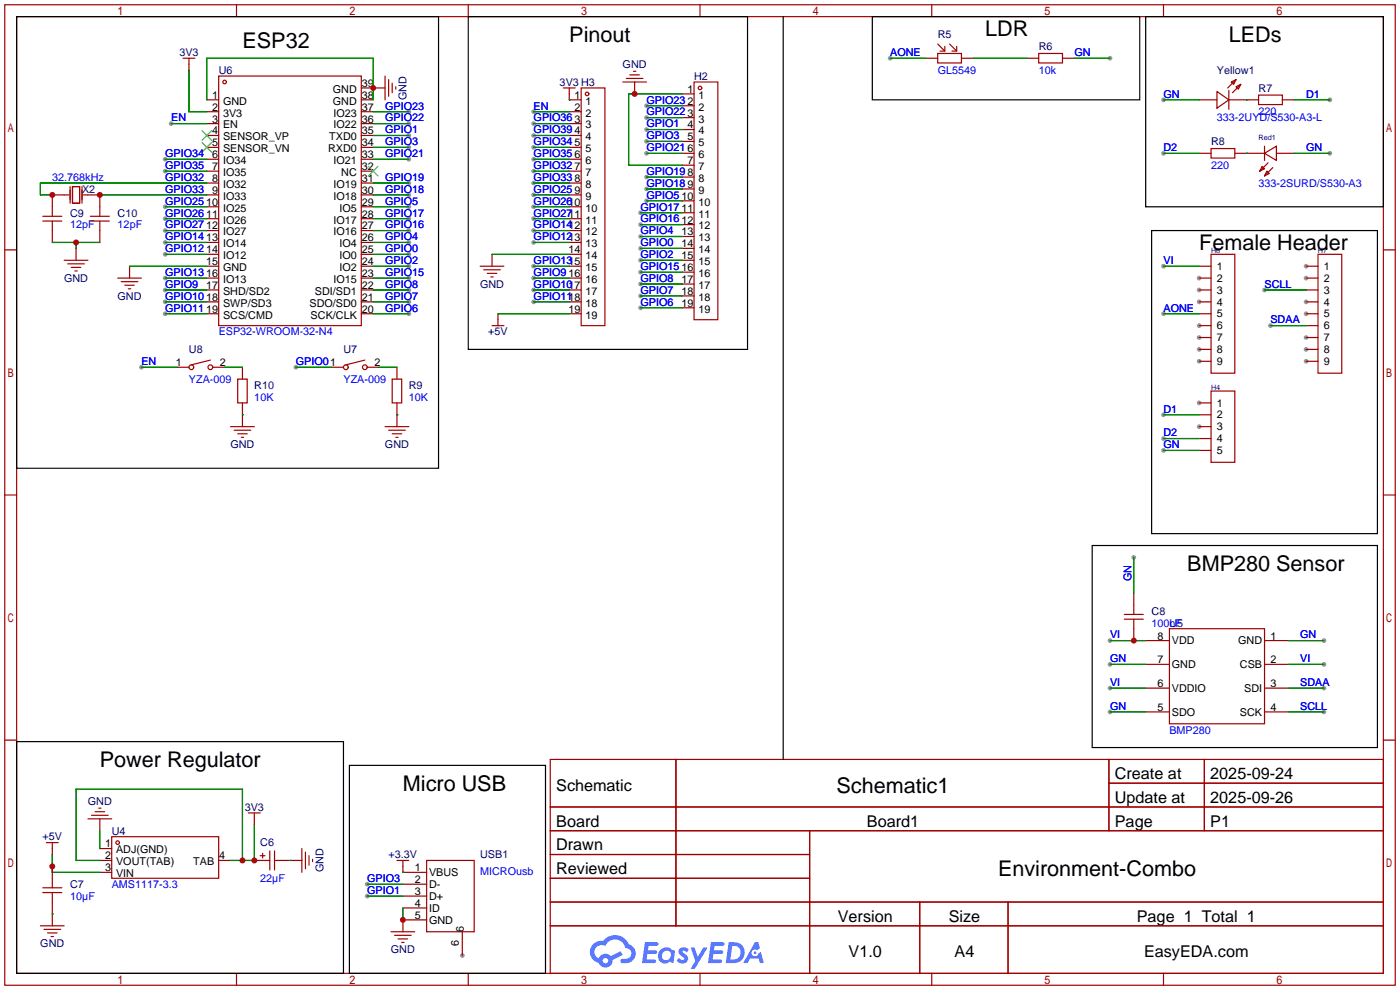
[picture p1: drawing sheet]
<svg xmlns="http://www.w3.org/2000/svg" width="299mm" height="212mm" viewBox="0 0 299 212" stroke-linecap="round" stroke-linejoin="round" font-family="sans-serif">
<g fill="#999">
<circle cx="98.8" cy="204.2" r=".51"/>
<circle cx="256.3" cy="59.4" r=".51"/>
<circle cx="256.3" cy="62" r=".51"/>
<circle cx="256.3" cy="64.5" r=".51"/>
<circle cx="256.3" cy="69.6" r=".51"/>
<circle cx="256.3" cy="72.1" r=".51"/>
<circle cx="256.3" cy="74.7" r=".51"/>
<circle cx="256.3" cy="77.2" r=".51"/>
<circle cx="279.1" cy="56.9" r=".51"/>
<circle cx="279.1" cy="59.4" r=".51"/>
<circle cx="279.1" cy="64.5" r=".51"/>
<circle cx="279.1" cy="67.1" r=".51"/>
<circle cx="279.1" cy="72.1" r=".51"/>
<circle cx="279.1" cy="74.7" r=".51"/>
<circle cx="279.1" cy="77.2" r=".51"/>
<circle cx="256.3" cy="86.1" r=".51"/>
<circle cx="256.3" cy="91.2" r=".51"/>
<circle cx="78.5" cy="191.5" r=".51"/>
<circle cx="78.5" cy="189" r=".51"/>
<circle cx="36.6" cy="26.4" r=".51"/>
<circle cx="35.3" cy="34" r=".51"/>
<circle cx="35.3" cy="36.6" r=".51"/>
<circle cx="35.3" cy="67.1" r=".51"/>
<circle cx="35.3" cy="64.5" r=".51"/>
<circle cx="35.3" cy="62" r=".51"/>
<circle cx="35.3" cy="59.4" r=".51"/>
<circle cx="35.3" cy="54.4" r=".51"/>
<circle cx="35.3" cy="51.8" r=".51"/>
<circle cx="35.3" cy="49.3" r=".51"/>
<circle cx="35.3" cy="46.7" r=".51"/>
<circle cx="35.3" cy="44.2" r=".51"/>
<circle cx="87.4" cy="23.9" r=".51"/>
<circle cx="87.4" cy="26.4" r=".51"/>
<circle cx="87.4" cy="29" r=".51"/>
<circle cx="87.4" cy="31.5" r=".51"/>
<circle cx="87.4" cy="34" r=".51"/>
<circle cx="87.4" cy="39.1" r=".51"/>
<circle cx="87.4" cy="41.7" r=".51"/>
<circle cx="87.4" cy="44.2" r=".51"/>
<circle cx="87.4" cy="46.7" r=".51"/>
<circle cx="87.4" cy="49.3" r=".51"/>
<circle cx="87.4" cy="51.8" r=".51"/>
<circle cx="87.4" cy="54.4" r=".51"/>
<circle cx="87.4" cy="56.9" r=".51"/>
<circle cx="87.4" cy="59.4" r=".51"/>
<circle cx="87.4" cy="62" r=".51"/>
<circle cx="87.4" cy="64.5" r=".51"/>
<circle cx="87.4" cy="67.1" r=".51"/>
<circle cx="63.2" cy="78.5" r=".51"/>
<circle cx="237.2" cy="136.9" r=".51"/>
<circle cx="237.2" cy="142" r=".51"/>
<circle cx="283" cy="136.9" r=".51"/>
<circle cx="237.2" cy="147.1" r=".51"/>
<circle cx="237.2" cy="152.1" r=".51"/>
<circle cx="283" cy="142" r=".51"/>
<circle cx="283" cy="147.1" r=".51"/>
<circle cx="283" cy="152.1" r=".51"/>
<circle cx="242.3" cy="119.1" r=".51"/>
<circle cx="248.7" cy="67.1" r=".51"/>
<circle cx="248.7" cy="56.9" r=".51"/>
<circle cx="248.7" cy="96.3" r=".51"/>
<circle cx="248.7" cy="93.7" r=".51"/>
<circle cx="248.7" cy="88.6" r=".51"/>
<circle cx="284.2" cy="21.3" r=".51"/>
<circle cx="248.7" cy="21.3" r=".51"/>
<circle cx="284.2" cy="32.8" r=".51"/>
<circle cx="248.7" cy="32.8" r=".51"/>
<circle cx="190.2" cy="12.4" r=".51"/>
<circle cx="237.2" cy="12.4" r=".51"/>
<circle cx="114" cy="23.9" r=".51"/>
<circle cx="114" cy="26.4" r=".51"/>
<circle cx="114" cy="29" r=".51"/>
<circle cx="114" cy="31.5" r=".51"/>
<circle cx="114" cy="34" r=".51"/>
<circle cx="114" cy="36.6" r=".51"/>
<circle cx="114" cy="39.1" r=".51"/>
<circle cx="114" cy="41.7" r=".51"/>
<circle cx="114" cy="44.2" r=".51"/>
<circle cx="114" cy="46.7" r=".51"/>
<circle cx="114" cy="49.3" r=".51"/>
<circle cx="114" cy="51.8" r=".51"/>
<circle cx="136.9" cy="48" r=".51"/>
<circle cx="136.9" cy="45.5" r=".51"/>
<circle cx="138.2" cy="40.4" r=".51"/>
<circle cx="138.2" cy="37.8" r=".51"/>
<circle cx="138.2" cy="32.8" r=".51"/>
<circle cx="138.2" cy="30.2" r=".51"/>
<circle cx="138.2" cy="27.7" r=".51"/>
<circle cx="138.2" cy="25.1" r=".51"/>
<circle cx="138.2" cy="22.6" r=".51"/>
<circle cx="114" cy="56.9" r=".51"/>
<circle cx="114" cy="59.4" r=".51"/>
<circle cx="114" cy="62" r=".51"/>
<circle cx="114" cy="64.5" r=".51"/>
<circle cx="138.2" cy="42.9" r=".51"/>
<circle cx="136.9" cy="50.5" r=".51"/>
<circle cx="136.9" cy="53.1" r=".51"/>
<circle cx="136.9" cy="55.6" r=".51"/>
<circle cx="136.9" cy="58.2" r=".51"/>
<circle cx="136.9" cy="60.7" r=".51"/>
<circle cx="136.9" cy="63.2" r=".51"/>
<circle cx="136.9" cy="65.8" r=".51"/>
<circle cx="30.2" cy="78.5" r=".51"/>
<circle cx="271.5" cy="69.6" r=".51"/>
<circle cx="270.3" cy="62" r=".51"/>
</g>
<g fill="none" stroke="#a10000" stroke-width=".25">
<path d="M1 1h297.2v209.6h-297.2zM3.6 3.6h292.1v204.4h-292.1zM50.5 1v2.6M100.1 1v2.6M149.6 1v2.6M199.1 1v2.6M248.7 1v2.6M1 53.4h2.6M295.7 53.4h2.5M1 105.8h2.6M295.7 105.8h2.5M1 158.2h2.6"/>
<path d="M295.7 158.2h2.5M117.6 162.3h178.1v45.7h-178.1zM117.6 172.5h178.1M117.6 177.5h178.1M144.5 162.3v35.6M173 177.5v30.5M237 162.3v15.2M237 167.4h58.7M257.4 162.3v15.2M117.6 182.6h55.4M117.6 192.8h178.1M117.6 187.7h55.4"/>
<path d="M117.6 197.9h178.1M196.6 192.8v15.2M215.4 192.8v15.2M50.5 208v2.6M100.1 208v2.6M149.6 208v2.6M199.1 208v2.6M248.7 208v2.6"/>
</g>
<g fill="#5487ff">
<path d="M145.3 202.7a1.3 1.3 0 0 1 1.9 .3l-.4 .6a.54 .54 0 0 0-.9-.2l.1 .2a1.34 1.34 0 0 1 .9 1.8 1.47 1.47 0 0 1-2.3-.1l.5-.6 .8 .5a.31 .31 0 0 0 .4-.3 .31 .31 0 0 0-.3-.4 1.12 1.12 0 0 1-.7-1.8z"/>
<path d="M147.6 202.5h.9l.6 2 1.2-2h.9l-2.7 4.6h-.9l1-1.7z"/>
<path d="M137.8 201.4h1.7a1.31 1.31 0 0 1 1.2 .2 .4 .4 0 0 1-.3 .5l-1.8 .1-.1 .9h1.6a.4 .4 0 0 1 .4 .4 .4 .4 0 0 1-.5 .4h-1.6l-.2 1.2h1.4a.46 .46 0 0 1 .5 0 .46 .46 0 0 1 .1 .5l-.4 .2h-2.6z"/>
<path d="M151.9 201.4h1.7a1.32 1.32 0 0 1 1.2 .2 .39 .39 0 0 1-.3 .5l-1.8 .1-.1 .9h1.6a.4 .4 0 0 1 .4 .4 .4 .4 0 0 1-.4 .4h-1.7l-.2 1.2h1.4a.46 .46 0 0 1 .5 0 .46 .46 0 0 1 .1 .5l-.4 .2h-2.6z"/>
<path d="M161.3 201.4h.8l.3 1.3-.6 .4a.75 .75 0 0 0-1.1 .3 .75 .75 0 0 0 .5 1 .75 .75 0 0 0 .9-.7l.5-.2 .6 2.3h-.8l-.3-.9h-1.8l-.5 .9h-1z"/>
<path d="M155.7 201.4l-.6 4.4h1.5a2.27 2.27 0 0 0 2.6-2.2 2.27 2.27 0 0 0-2.7-2.2zM156.5 202.1a1.5 1.5 0 0 1 1.8 1.6 1.5 1.5 0 0 1-1.9 1.4h-.3z"/>
<path d="M141.2 203a1.6 1.6 0 0 0-.3 2.3 1.6 1.6 0 0 0 2.3 .2l.7 .3 .3-2.4-.1-.3-.5-.1a1.58 1.58 0 0 0-2.4 0zM141.8 203.5a.98 .98 0 0 1 1.6 .4 .98 .98 0 0 1-1.1 1.3 .94 .94 0 0 1-.9-.7 .94 .94 0 0 1 .4-1z"/>
<path d="M126.8 201.8a2.37 2.37 0 0 0 1.1 4 1.54 1.54 0 0 0 1.8 1 1.54 1.54 0 0 0 1.2-1.6l2.2-1.1-.5-.8-2 1a1.57 1.57 0 0 0-2.7 .5 1.5 1.5 0 0 1-.7-2.1 1.5 1.5 0 0 1 2.2-.5 2.23 2.23 0 0 1 2.3-1.4 2.23 2.23 0 0 1 2 1.8 1.16 1.16 0 0 1 1.2 1.1 1.16 1.16 0 0 1-1.1 1.2h-.7a.47 .47 0 0 0-.5 .4 .47 .47 0 0 0 .4 .5 2.17 2.17 0 0 0 2.5-.9 2.17 2.17 0 0 0-.3-2.7l-.8-.4a3.2 3.2 0 0 0-5.5-.7l-1.1 .1zM128.8 205.3a.6 .6 0 0 1 1.2 0 .6 .6 0 0 1-1.2 0z"/>
<circle cx="161.4" cy="203.6" r=".28"/>
</g>
<g fill="none" stroke="#a10000" stroke-width=".25">
<path d="M39.1 12.4h2.6M40.4 12.4v2.6M46.7 16.3h30.5v53.3h-30.5zM77.2 18.8h5.1M82.3 16.3v5M83.1 17v3.6M83.8 17.8v2M84.6 18.5v.6M120.4 18.8h2.5M121.7 18.8v2.5h2.5M124.2 18.8h5.1v50.8h-5.1zM133.1 17.5h5.1"/>
<path d="M133.9 16.8h3.5M134.6 16h2.1M135.4 15.2h.5M135.6 17.5v2.6M148.3 17.5h5.1v50.8h-5.1zM197.9 12.4h2.5M200.4 11.4h5.1v2.1h-5.1zM200.4 9.4l1.5 1.5M201.9 9.9v1h-1M202.9 9.4l1.6 1.5M204.5 9.9v1h-1M205.5 12.4h2.5"/>
<path d="M219.5 12.4h2.5M222 11.4h5.1v2.1h-5.1zM227.1 12.4h2.5M260.1 19.6l2.5 1.7-2.5 1.8zM262.6 19.3v4.1M263.1 17.5l1.1-.5-.5 1zM264.2 18.5l1-.5-.5 1.1zM264.2 17l-1.8 1.8M265.2 18l-1.8 1.8M15 39.9v3.5M15.5 39.9h1.5v3.5h-1.5zM17.5 39.9v3.5"/>
<path d="M44.2 21.3h2.5M44.2 23.9h2.5M44.2 26.4h2.5M44.2 29h2.5M44.2 31.5h2.5M44.2 34h2.5M44.2 36.6h2.5M44.2 39.1h2.5M77.2 21.3h2.6M77.2 23.9h2.6M77.2 26.4h2.6M77.2 29h2.6"/>
<path d="M77.2 31.5h2.6M77.2 34h2.6M77.2 36.6h2.6M77.2 39.1h2.6M121.7 23.9h2.5M121.7 26.4h2.5M121.7 29h2.5M121.7 31.5h2.5M121.7 34h2.5M121.7 36.6h2.5M121.7 39.1h2.5M145.8 32.8h2.5"/>
<path d="M145.8 20.1h2.5M145.8 22.6h2.5M145.8 25.1h2.5M145.8 27.7h2.5M145.8 30.2h2.5M145.8 35.3h2.5M145.8 37.8h2.5M256.3 21.3h3.8M256.3 32.8h2.5M258.8 31.8h5.1v2h-5.1zM262.6 21.3h6.4M263.9 32.8h6.4"/>
<path d="M269 20.3h5.1v2.1h-5.1zM269.7 35.6l.6 .5-1.1 .5zM270.3 32.8l2.5-1.6v3.1zM270.3 31.2v3.1M270.8 36.6l.5 .5-1 .5zM271 34.8l-1.8 1.8M272 35.8l-1.7 1.8M272.8 32.8h3.8M274.1 21.3h2.5M9.1 46.2h4.1M9.1 47.2h4.1M11.2 47.2v4.6"/>
<path d="M13.7 55.6h5.1M14.5 56.4h3.5M14.7 41.7h-3.5v4.5M15.2 57.2h2.1M16 57.9h.5M16.3 53.1v2.5M17.8 41.7h3.5v4.5M19.3 46.2h4.1M19.3 47.2h4.1M21.3 47.2v4.6M25.1 59.4h5.1M27.7 56.9v2.5"/>
<path d="M44.2 41.7h2.5M44.2 44.2h2.5M44.2 46.7h2.5M44.2 49.3h2.5M44.2 51.8h2.5M44.2 54.4h2.5M44.2 56.9h2.5M44.2 59.4h2.5M77.2 41.7h2.6M77.2 44.2h2.6M77.2 46.7h2.6M77.2 49.3h2.6"/>
<path d="M77.2 51.8h2.6M77.2 54.4h2.6M77.2 56.9h2.6M77.2 59.4h2.6M102.6 56.9h5.1M103.4 57.7h3.5M104.1 58.4h2.1M104.9 59.2h.5M105.2 54.4v2.5M121.7 41.7h2.5M121.7 44.2h2.5M121.7 46.7h2.5"/>
<path d="M121.7 49.3h2.5M121.7 51.8h2.5M121.7 54.4h2.5M121.7 56.9h2.5M121.7 59.4h2.5M145.8 55.6h2.5M145.8 40.4h2.5M145.8 42.9h2.5M145.8 45.5h2.5M145.8 48h2.5M145.8 50.5h2.5M145.8 53.1h2.5"/>
<path d="M145.8 58.2h2.5M256.3 56.9h2.5M256.3 59.4h2.5M258.8 54.4h5.1v25.4h-5.1zM279.1 56.9h2.6M279.1 59.4h2.6M281.7 54.4h5.1v25.4h-5.1zM25.9 60.2h3.6M26.7 61h2M27.4 61.7h.5M37.8 78.5h2.6M44.2 62h2.5"/>
<path d="M44.2 64.5h2.5M44.2 67.1h2.5M45 77l-4.1 1M45.5 78.5h2.5M51.8 78.5v2.5M70.9 78.5h2.5M77.2 62h2.6M77.2 64.5h2.6M77.2 67.1h2.6M78 77l-4.1 1M78.5 78.5h2.5M84.8 78.5v2.5"/>
<path d="M105.2 69.6h2.5M106.4 67.1v2.5M121.7 62h2.5M121.7 64.5h2.5M121.7 67.1h2.5M145.8 60.7h2.5M145.8 63.2h2.5M145.8 65.8h2.5M256.3 62h2.5M256.3 64.5h2.5M256.3 67.1h2.5M256.3 69.6h2.5"/>
<path d="M256.3 72.1h2.5M256.3 74.7h2.5M256.3 77.2h2.5M279.1 62h2.6M279.1 64.5h2.6M279.1 67.1h2.6M279.1 69.6h2.6M279.1 72.1h2.6M279.1 74.7h2.6M279.1 77.2h2.6M49.3 91.2h5.1M50 91.9h3.6"/>
<path d="M50.8 81h2v5.1h-2zM50.8 92.7h2M51.6 93.5h.5M51.8 86.1v5.1M82.3 91.2h5.1M83.1 91.9h3.5M83.8 81h2.1v5.1h-2.1zM83.8 92.7h2.1M84.6 93.5h.5M84.8 86.1v5.1M256.3 91.2h2.5M256.3 86.1h2.5"/>
<path d="M256.3 88.6h2.5M256.3 93.7h2.5M256.3 96.3h2.5M258.8 83.6h5.1v15.2h-5.1zM240.3 132.3h4M240.3 131.3h4M242.3 126.7v4.6M242.3 132.3v4.6M244.9 136.9h5M249.9 134.4h20.4v20.3h-20.4zM270.3 136.9h5M244.9 142h5"/>
<path d="M244.9 147.1h5M244.9 152.1h5M270.3 142h5M270.3 147.1h5M270.3 152.1h5M18.8 175h5.1M19.6 174.2h3.5M20.3 173.5h2.1M21.1 172.7h.5M21.3 175v2.5M23.9 178.8h22.8v8.9h-22.8zM53.1 173.7h2.5"/>
<path d="M54.4 173.7v2.6M8.6 197.9h5.1M9.1 189.7h4.1M9.1 190.8h4.1M9.4 198.6h3.6M9.9 180.1h2.5M10.2 199.4h2M11.2 180.1v2.5M11.2 185.2v4.5M11.2 190.8v7.1M21.3 181.4h2.6M21.3 183.9h2.6"/>
<path d="M21.3 186.4h2.6M46.7 183.9h2.6M54.4 183.9h3.3M55.6 182.9h1M56.1 182.4v1M57.7 181.9v4M58.7 183.9h5.8M58.7 181.9v4M64.5 181.4v5M65.3 182.1v3.6M66 182.9v2M66.8 183.6v.6"/>
<path d="M83.6 199.1h5M84.3 199.9h3.6M84.8 183.9h2.6M86.1 183.9v2.5h5.1M86.1 189h5.1M86.1 191.5h5.1M86.1 194.1h5.1M91.2 183.9h10.1v15.2h-10.1zM91.2 196.6h-5.1v2.5M98.8 199.1v5.1M10.9 200.2h.5M85.1 200.7h2"/>
<path d="M85.9 201.4h.5"/>
<circle cx="48" cy="17.5" r=".38"/>
<circle cx="149.6" cy="18.8" r=".38"/>
<circle cx="125.5" cy="20.1" r=".38"/>
<circle cx="40.9" cy="78.5" r=".51"/>
<circle cx="45" cy="78.5" r=".51"/>
<circle cx="73.9" cy="78.5" r=".51"/>
<circle cx="78" cy="78.5" r=".51"/>
<circle cx="25.1" cy="180.1" r=".38"/>
</g>
<g fill="none" stroke="#008700" stroke-width=".25">
<path d="M40.4 15v8.9h3.8M190.2 12.4h7.7M208 12.4h11.5M229.6 12.4h7.6M35.3 34h8.9M35.3 36.6h8.9M36.6 26.4h7.6M44.2 21.3v-8.9h35.6v8.9M44.2 39.1h-35.6v2.6h2.6M79.8 23.9h7.6M79.8 26.4h7.6M79.8 34h7.6"/>
<path d="M79.8 39.1h7.6M79.8 29h7.6M79.8 31.5h7.6M114 23.9h7.7M114 26.4h7.7M114 34h7.7M114 36.6h7.7M114 39.1h7.7M114 29h7.7M114 31.5h7.7M121.7 21.3h.1M138.2 32.8h7.6"/>
<path d="M138.2 37.8h7.6M138.2 30.2h7.6M138.2 27.7h7.6M138.2 25.1h7.6M138.2 22.6h7.6M145.8 20.1h-11.4v15.2h11.4M248.7 21.3h7.6M248.7 32.8h7.6M266.4 21.3h.1M266.4 32.8h.1M276.6 21.3h7.6M276.6 32.8h7.6"/>
<path d="M11.2 51.8h10.1M16.3 51.8v1.3M21.3 41.7h22.9M27.7 56.9h16.5M35.3 59.4h8.9M35.3 54.4h8.9M35.3 51.8h8.9M35.3 49.3h8.9M35.3 46.7h8.9M35.3 44.2h8.9M79.8 41.7h7.6M79.8 59.4h7.6"/>
<path d="M79.8 54.4h7.6M79.8 51.8h7.6M79.8 49.3h7.6M79.8 46.7h7.6M79.8 44.2h7.6M79.8 56.9h7.6M105.2 54.4h16.5M114 41.7h7.7M114 59.4h7.7M114 51.8h7.7M114 49.3h7.7M114 46.7h7.7"/>
<path d="M114 44.2h7.7M114 56.9h7.7M136.9 48h8.9M136.9 45.5h8.9M136.9 50.5h8.9M136.9 53.1h8.9M136.9 55.6h8.9M136.9 58.2h8.9M138.2 40.4h7.6M138.2 42.9h7.6M248.7 56.9h7.6M30.2 78.5h7.6"/>
<path d="M35.3 67.1h8.9M35.3 64.5h8.9M35.3 62h8.9M48 78.5h3.8M63.2 78.5h7.7M79.8 67.1h7.6M79.8 64.5h7.6M79.8 62h7.6M81 78.5h3.8M106.4 67.1h15.3M114 64.5h7.7M114 62h7.7"/>
<path d="M136.9 60.7h8.9M136.9 63.2h8.9M136.9 65.8h8.9M248.7 67.1h7.6M270.3 62h8.8M271.5 69.6h7.6M51.8 88.6h.1M84.8 88.6h.1M248.7 96.3h7.6M248.7 93.7h7.6M248.7 88.6h7.6M242.3 119.1v7.6"/>
<path d="M237.2 136.9h7.7M275.3 136.9h7.7M237.2 142h7.7M237.2 147.1h7.7M237.2 152.1h7.7M275.3 142h7.7M275.3 147.1h7.7M275.3 152.1h7.7M21.3 177.5v3.9M54.4 176.3v7.6h-5.1M11.2 195.3h.1M11.2 182.6v3.8h10.1"/>
<path d="M21.3 183.9h-5v-15.2h35.5v15.2M62 183.9h.1M78.5 191.5h7.6M78.5 189h7.6M86.1 186.4h.1M86.1 194.1v2.5"/>
</g>
<path d="M3.6 3.6h90.1v96.5h-90.1zM100.1 3.6h59.7v71.1h-59.7zM167.4 3.6v158.7M186.4 3.6h57.2v17.7h-57.2zM244.9 3.6h50.8v40.6h-50.8zM246.1 49.3h48.3v64.7h-48.3zM233.4 116.6h61v43.2h-61zM3.6 158.5h69.8v49.5h-69.8zM74.7 163.6h41.9v44.4h-41.9z" fill="none" stroke="#000" stroke-width=".25"/>
<path d="M43.2 27.9l2 2.1M43.2 30.5l2 2M45.2 27.9l-2 2.1M45.2 30.5l-2 2M78.7 35.6l2.1 2M80.8 35.6l-2.1 2" fill="none" stroke="#3c3" stroke-width=".25"/>
<g fill="#c00">
<circle cx="51.8" cy="183.9" r=".63"/>
<circle cx="54.4" cy="183.9" r=".63"/>
<circle cx="11.2" cy="185.2" r=".63"/>
<circle cx="86.1" cy="196.6" r=".63"/>
<circle cx="79.8" cy="18.8" r=".63"/>
<circle cx="11.2" cy="41.7" r=".63"/>
<circle cx="21.3" cy="41.7" r=".63"/>
<circle cx="16.3" cy="51.8" r=".63"/>
<circle cx="242.3" cy="136.9" r=".63"/>
<circle cx="135.6" cy="20.1" r=".63"/>
</g>
<g font-size="4.6">
<text x="51.8" y="10.3">ESP32</text>
<text x="121.7" y="9">Pinout</text>
<text x="210.6" y="7.7">LDR</text>
<text x="262.6" y="9">LEDs</text>
<text x="256.3" y="53.4">Female Header</text>
<text x="253.7" y="122">BMP280 Sensor</text>
<text x="21.3" y="163.9">Power Regulator</text>
<text x="86.1" y="169">Micro USB</text>
<text x="178.8" y="169.4">Schematic1</text>
<text x="213.3" y="187.2">Environment-Combo</text>
</g>
<g font-size="3.5">
<text x="238.3" y="166.5">Create at</text>
<text x="258.7" y="166.5">2025-09-24</text>
<text x="118.9" y="169.1">Schematic</text>
<text x="238.3" y="171.6">Update at</text>
<text x="258.7" y="171.6">2025-09-26</text>
<text x="118.9" y="176.7">Board</text>
<text x="185.3" y="176.7">Board1</text>
<text x="238.3" y="176.7">Page</text>
<text x="258.7" y="176.7">P1</text>
<text x="118.9" y="181.8">Drawn</text>
<text x="118.9" y="186.8">Reviewed</text>
<text x="179.1" y="197">Version</text>
<text x="202.8" y="197">Size</text>
<text x="243" y="197">Page 1 Total 1</text>
<text x="181.4" y="204.6">V1.0</text>
<text x="204" y="204.6">A4</text>
<text x="244.5" y="204.6">EasyEDA.com</text>
</g>
<g font-size="2.3" fill="#000080">
<text x="38.3" y="12">3V3</text>
<text x="200.4" y="8.2">R5</text>
<text x="222" y="10.7">R6</text>
<text x="46.7" y="15.8">U6</text>
<text x="133.1" y="14.5">GND</text>
<text x="148.3" y="17.1">H2</text>
<text x="260.1" y="15.8">Yellow1</text>
<text x="86.9" y="21.4" transform="rotate(-90 86.9 21.4)">GND</text>
<text x="119.6" y="18.3">3V3 H3</text>
<text x="269" y="19.6">R7</text>
<text x="258.8" y="31">R8</text>
<text x="17.5" y="41.2">X2</text>
<text x="15" y="46.3">C9</text>
<text x="25.1" y="46.3">C10</text>
<text x="13.7" y="60.2">GND</text>
<text x="25.1" y="64.1">GND</text>
<text x="102.6" y="61.5">GND</text>
<text x="104.3" y="71.7">+5V</text>
<text x="40.4" y="75.5">U8</text>
<text x="73.4" y="75.5">U7</text>
<text x="54.4" y="83.1">R10</text>
<text x="87.4" y="83.1">R9</text>
<text x="49.3" y="95.8">GND</text>
<text x="82.3" y="95.8">GND</text>
<text x="246.1" y="131.4">C8</text>
<text x="249.9" y="133.9">U5</text>
<text x="18.8" y="172">GND</text>
<text x="52.3" y="173.3">3V3</text>
<text x="9.1" y="179.6">+5V</text>
<text x="23.9" y="178.4">U4</text>
<text x="55.6" y="180.9">C6</text>
<text x="83.1" y="183.4">+3.3V</text>
<text x="102.6" y="183.4">USB1</text>
<text x="15" y="189.8">C7</text>
<text x="69.1" y="186.5" transform="rotate(-90 69.1 186.5)">GND</text>
<text x="8.6" y="202.5">GND</text>
<text x="83.5" y="203.8">GND</text>
</g>
<g font-size="2.3" fill="#00f">
<text x="190.2" y="12">AONE</text>
<text x="229.6" y="12">GN</text>
<text x="200.4" y="15.8">GL5549</text>
<text x="222" y="15.8">10k</text>
<text x="82.3" y="23.4">GPIO23</text>
<text x="114" y="23.4">EN</text>
<text x="138.2" y="22.1">GPIO23</text>
<text x="248.7" y="20.9">GN</text>
<text x="279.1" y="20.9">D1</text>
<text x="36.6" y="26">EN</text>
<text x="82.3" y="26">GPIO22</text>
<text x="82.3" y="28.5">GPIO1</text>
<text x="114" y="26">GPIO36</text>
<text x="114" y="28.5">GPIO39</text>
<text x="138.2" y="29.8">GPIO3</text>
<text x="138.2" y="27.2">GPIO1</text>
<text x="138.2" y="24.7">GPIO22</text>
<text x="260.1" y="26">333-2UYD/S530-A3-L</text>
<text x="269" y="24.7">220</text>
<text x="35.3" y="33.6">GPIO34</text>
<text x="82.3" y="31">GPIO3</text>
<text x="82.3" y="33.6">GPIO21</text>
<text x="114" y="31">GPIO34</text>
<text x="114" y="33.6">GPIO35</text>
<text x="138.2" y="32.3">GPIO21</text>
<text x="248.7" y="32.3">D2</text>
<text x="279.1" y="32.3">GN</text>
<text x="11.2" y="38.7">32.768kHz</text>
<text x="35.3" y="36.1">GPIO35</text>
<text x="35.3" y="38.7">GPIO32</text>
<text x="35.3" y="41.2">GPIO33</text>
<text x="82.3" y="38.7">GPIO19</text>
<text x="82.3" y="41.2">GPIO18</text>
<text x="114" y="36.1">GPIO32</text>
<text x="114" y="38.7">GPIO33</text>
<text x="114" y="41.2">GPIO25</text>
<text x="138.2" y="39.9">GPIO18</text>
<text x="138.2" y="37.4">GPIO19</text>
<text x="258.8" y="36.1">220</text>
<text x="269" y="39.9">333-2SURD/S530-A3</text>
<text x="35.3" y="46.3">GPIO2611</text>
<text x="35.3" y="43.7">GPIO2510</text>
<text x="82.3" y="43.7">GPIO5</text>
<text x="82.3" y="46.3">GPIO17</text>
<text x="114" y="43.7">GPIO2610</text>
<text x="114" y="46.3">GPIO2711</text>
<text x="136.9" y="47.5">GPIO1612</text>
<text x="136.9" y="45">GPIO1711</text>
<text x="138.2" y="42.5">GPIO5</text>
<text x="15" y="48.8">12pF</text>
<text x="25.1" y="48.8">12pF</text>
<text x="35.3" y="53.9">GPIO1214</text>
<text x="35.3" y="51.4">GPIO1413</text>
<text x="35.3" y="48.8">GPIO2712</text>
<text x="82.3" y="48.8">GPIO16</text>
<text x="82.3" y="51.4">GPIO4</text>
<text x="82.3" y="53.9">GPIO0</text>
<text x="114" y="48.8">GPIO1412</text>
<text x="114" y="51.4">GPIO1213</text>
<text x="136.9" y="50.1">GPIO4</text>
<text x="136.9" y="52.6">GPIO0</text>
<text x="35.3" y="59">GPIO1316</text>
<text x="82.3" y="56.4">GPIO2</text>
<text x="82.3" y="59">GPIO15</text>
<text x="114" y="56.4">GPIO1315</text>
<text x="114" y="59">GPIO9</text>
<text x="136.9" y="55.2">GPIO2</text>
<text x="136.9" y="57.7">GPIO1516</text>
<text x="248.7" y="56.4">VI</text>
<text x="35.3" y="64.1">GPIO1018</text>
<text x="35.3" y="61.5">GPIO9</text>
<text x="82.3" y="61.5">GPIO8</text>
<text x="82.3" y="64.1">GPIO7</text>
<text x="114" y="61.5">GPIO1017</text>
<text x="114" y="64.1">GPIO1118</text>
<text x="136.9" y="60.2">GPIO8</text>
<text x="136.9" y="62.8">GPIO7</text>
<text x="136.9" y="65.3">GPIO6</text>
<text x="270.3" y="61.5">SCLL</text>
<text x="35.3" y="66.6">GPIO1119</text>
<text x="46.7" y="71.7">ESP32-WROOM-32-N4</text>
<text x="82.3" y="66.6">GPIO6</text>
<text x="248.7" y="66.6">AONE</text>
<text x="271.5" y="69.1">SDAA</text>
<text x="30.2" y="78">EN</text>
<text x="40.4" y="81.8">YZA-009</text>
<text x="63.2" y="78">GPIO01</text>
<text x="73.4" y="81.8">YZA-009</text>
<text x="54.4" y="85.6">10K</text>
<text x="87.4" y="85.6">10K</text>
<text x="248.7" y="88.2">D1</text>
<text x="248.7" y="95.8">GN</text>
<text x="248.7" y="93.3">D2</text>
<text x="241.9" y="124.2" transform="rotate(-90 241.9 124.2)">GN</text>
<text x="237.2" y="136.4">VI</text>
<text x="246.1" y="133.9">100nF</text>
<text x="277.9" y="136.4">GN</text>
<text x="237.2" y="141.5">GN</text>
<text x="277.9" y="141.5">VI</text>
<text x="237.2" y="146.6">VI</text>
<text x="277.9" y="146.6">SDAA</text>
<text x="237.2" y="151.7">GN</text>
<text x="277.9" y="151.7">SCLL</text>
<text x="249.9" y="156.8">BMP280</text>
<text x="23.9" y="189.8">AMS1117-3.3</text>
<text x="55.6" y="188.5">22µF</text>
<text x="78.5" y="191.1">GPIO1</text>
<text x="78.5" y="188.5">GPIO3</text>
<text x="102.6" y="187">MICROusb</text>
<text x="15" y="192.3">10µF</text>
</g>
<g font-size="2.3">
<text x="45.3" y="21.1">1</text>
<text x="45.3" y="23.6">2</text>
<text x="47.7" y="22.4">GND</text>
<text x="71.1" y="22.4">GND</text>
<text x="71.1" y="19.8">GND</text>
<text x="77.3" y="23.6">37</text>
<text x="77.3" y="21.1">38</text>
<text x="77.3" y="18.6">39</text>
<text x="122.8" y="21.1">1</text>
<text x="122.8" y="23.6">2</text>
<text x="125.1" y="22.4">1</text>
<text x="146.9" y="19.8">1</text>
<text x="146.9" y="22.4">2</text>
<text x="149.3" y="21.1">1</text>
<text x="149.3" y="23.6">2</text>
<text x="45.3" y="26.2">3</text>
<text x="45.3" y="28.7">4</text>
<text x="47.7" y="24.9">3V3</text>
<text x="47.7" y="27.5">EN</text>
<text x="47.7" y="30">SENSOR_VP</text>
<text x="70.4" y="30">TXD0</text>
<text x="71.3" y="27.5">IO22</text>
<text x="71.3" y="24.9">IO23</text>
<text x="77.3" y="28.7">35</text>
<text x="77.3" y="26.2">36</text>
<text x="122.8" y="26.2">3</text>
<text x="122.8" y="28.7">4</text>
<text x="125.1" y="24.9">2</text>
<text x="125.1" y="27.5">3</text>
<text x="125.1" y="30">4</text>
<text x="146.9" y="24.9">3</text>
<text x="146.9" y="27.5">4</text>
<text x="146.9" y="30">5</text>
<text x="149.3" y="26.2">3</text>
<text x="149.3" y="28.7">4</text>
<text x="45.3" y="31.3">5</text>
<text x="45.3" y="33.8">6</text>
<text x="47.7" y="32.5">SENSOR_VN</text>
<text x="47.7" y="35.1">IO34</text>
<text x="70.1" y="32.5">RXD0</text>
<text x="71.3" y="35.1">IO21</text>
<text x="77.3" y="33.8">33</text>
<text x="77.3" y="31.3">34</text>
<text x="122.8" y="31.3">5</text>
<text x="122.8" y="33.8">6</text>
<text x="125.1" y="32.5">5</text>
<text x="125.1" y="35.1">6</text>
<text x="146.9" y="32.5">6</text>
<text x="146.9" y="35.1">7</text>
<text x="149.3" y="31.3">5</text>
<text x="149.3" y="33.8">6</text>
<text x="45.3" y="36.3">7</text>
<text x="45.3" y="38.9">8</text>
<text x="45.3" y="41.4">9</text>
<text x="47.7" y="37.6">IO35</text>
<text x="47.7" y="40.2">IO32</text>
<text x="71.3" y="40.2">IO19</text>
<text x="72.9" y="37.6">NC</text>
<text x="77.3" y="41.4">30</text>
<text x="77.3" y="38.9">31</text>
<text x="77.3" y="36.3">32</text>
<text x="122.8" y="36.3">7</text>
<text x="122.8" y="38.9">8</text>
<text x="122.8" y="41.4">9</text>
<text x="125.1" y="37.6">7</text>
<text x="125.1" y="40.2">8</text>
<text x="146.9" y="37.6">8</text>
<text x="146.9" y="40.2">9</text>
<text x="149.3" y="36.3">7</text>
<text x="149.3" y="38.9">8</text>
<text x="149.3" y="41.4">9</text>
<text x="47.7" y="42.7">IO33</text>
<text x="47.7" y="45.2">IO25</text>
<text x="47.7" y="47.8">IO26</text>
<text x="71.3" y="47.8">IO17</text>
<text x="71.3" y="42.7">IO18</text>
<text x="72.6" y="45.2">IO5</text>
<text x="77.3" y="46.5">28</text>
<text x="77.3" y="44">29</text>
<text x="125.1" y="42.7">9</text>
<text x="125.1" y="45.2">10</text>
<text x="125.1" y="47.8">11</text>
<text x="145.6" y="42.7">10</text>
<text x="149.3" y="44">10</text>
<text x="149.3" y="46.5">11</text>
<text x="47.7" y="50.3">IO27</text>
<text x="47.7" y="52.9">IO14</text>
<text x="71.3" y="50.3">IO16</text>
<text x="72.6" y="52.9">IO4</text>
<text x="77.3" y="51.6">26</text>
<text x="77.3" y="49">27</text>
<text x="125.1" y="50.3">12</text>
<text x="125.1" y="52.9">13</text>
<text x="145.6" y="50.3">13</text>
<text x="145.6" y="52.9">14</text>
<text x="149.3" y="49">12</text>
<text x="149.3" y="51.6">13</text>
<text x="44" y="56.7">15</text>
<text x="47.7" y="55.4">IO12</text>
<text x="47.7" y="57.9">GND</text>
<text x="72.6" y="57.9">IO2</text>
<text x="72.6" y="55.4">IO0</text>
<text x="77.3" y="59.2">23</text>
<text x="77.3" y="56.7">24</text>
<text x="77.3" y="54.1">25</text>
<text x="121.5" y="54.1">14</text>
<text x="121.5" y="59.2">16</text>
<text x="125.1" y="55.4">14</text>
<text x="125.1" y="57.9">15</text>
<text x="145.6" y="55.4">15</text>
<text x="149.3" y="54.1">14</text>
<text x="149.3" y="56.7">15</text>
<text x="149.3" y="59.2">16</text>
<text x="260.1" y="57.7">1</text>
<text x="283" y="57.7">1</text>
<text x="44" y="61.7">17</text>
<text x="47.7" y="60.5">IO13</text>
<text x="47.7" y="63">SHD/SD2</text>
<text x="47.7" y="65.6">SWP/SD3</text>
<text x="66.1" y="65.6">SDO/SD0</text>
<text x="67.3" y="63">SDI/SD1</text>
<text x="71.3" y="60.5">IO15</text>
<text x="77.3" y="64.3">21</text>
<text x="77.3" y="61.7">22</text>
<text x="125.1" y="60.5">16</text>
<text x="125.1" y="63">17</text>
<text x="125.1" y="65.6">18</text>
<text x="145.6" y="60.5">17</text>
<text x="145.6" y="63">18</text>
<text x="145.6" y="65.6">19</text>
<text x="149.3" y="61.7">17</text>
<text x="149.3" y="64.3">18</text>
<text x="260.1" y="60.2">2</text>
<text x="260.1" y="62.8">3</text>
<text x="260.1" y="65.3">4</text>
<text x="283" y="60.2">2</text>
<text x="283" y="62.8">3</text>
<text x="283" y="65.3">4</text>
<text x="47.7" y="68.1">SCS/CMD</text>
<text x="66.4" y="68.1">SCK/CLK</text>
<text x="77.3" y="66.8">20</text>
<text x="121.5" y="66.8">19</text>
<text x="125.1" y="68.1">19</text>
<text x="149.3" y="66.8">19</text>
<text x="260.1" y="67.8">5</text>
<text x="260.1" y="70.4">6</text>
<text x="283" y="67.8">5</text>
<text x="283" y="70.4">6</text>
<text x="260.1" y="72.9">7</text>
<text x="260.1" y="75.5">8</text>
<text x="283" y="72.9">7</text>
<text x="283" y="75.5">8</text>
<text x="37.6" y="78.3">1</text>
<text x="47" y="78.3">2</text>
<text x="80" y="78.3">2</text>
<text x="260.1" y="78">9</text>
<text x="283" y="78">9</text>
<text x="260.1" y="86.9">1</text>
<text x="260.1" y="89.4">2</text>
<text x="260.1" y="92">3</text>
<text x="260.1" y="94.5">4</text>
<text x="260.1" y="97.1">5</text>
<text x="247.4" y="136.7">8</text>
<text x="250.4" y="137.7">VDD</text>
<text x="264.6" y="137.7">GND</text>
<text x="271.5" y="136.7">1</text>
<text x="247.4" y="141.8">7</text>
<text x="250.4" y="142.8">GND</text>
<text x="265" y="142.8">CSB</text>
<text x="271.5" y="141.8">2</text>
<text x="247.4" y="146.8">6</text>
<text x="250.4" y="147.9">VDDIO</text>
<text x="265.9" y="147.9">SDI</text>
<text x="271.5" y="146.8">3</text>
<text x="247.4" y="151.9">5</text>
<text x="250.4" y="152.9">SDO</text>
<text x="265" y="152.9">SCK</text>
<text x="271.5" y="151.9">4</text>
<text x="22.5" y="181.1">1</text>
<text x="22.5" y="183.7">2</text>
<text x="24.8" y="182.4">ADJ(GND)</text>
<text x="24.8" y="184.9">VOUT(TAB)</text>
<text x="41.3" y="184.9">TAB</text>
<text x="46.9" y="183.7">4</text>
<text x="22.5" y="186.2">3</text>
<text x="24.8" y="187.5">VIN</text>
<text x="88.6" y="186.2">1</text>
<text x="88.6" y="188.7">2</text>
<text x="88.6" y="191.3">3</text>
<text x="91.7" y="187.2">VBUS</text>
<text x="91.7" y="189.8">D-</text>
<text x="88.6" y="193.8">4</text>
<text x="88.6" y="196.4">5</text>
<text x="91.7" y="192.3">D+</text>
<text x="91.7" y="194.8">ID</text>
<text x="91.7" y="197.4">GND</text>
<text x="98.1" y="202.2" transform="rotate(-90 98.1 202.2)">6</text>
<text x="99.1" y="199.1" transform="rotate(-90 99.1 199.1)">6</text>
</g>
<g font-size="1.6" fill="#000080">
<text x="269" y="29.9">Red1</text>
<text x="258.8" y="54">H6</text>
<text x="281.7" y="54">H7</text>
<text x="258.8" y="83.3">H4</text>
</g>
</svg>
